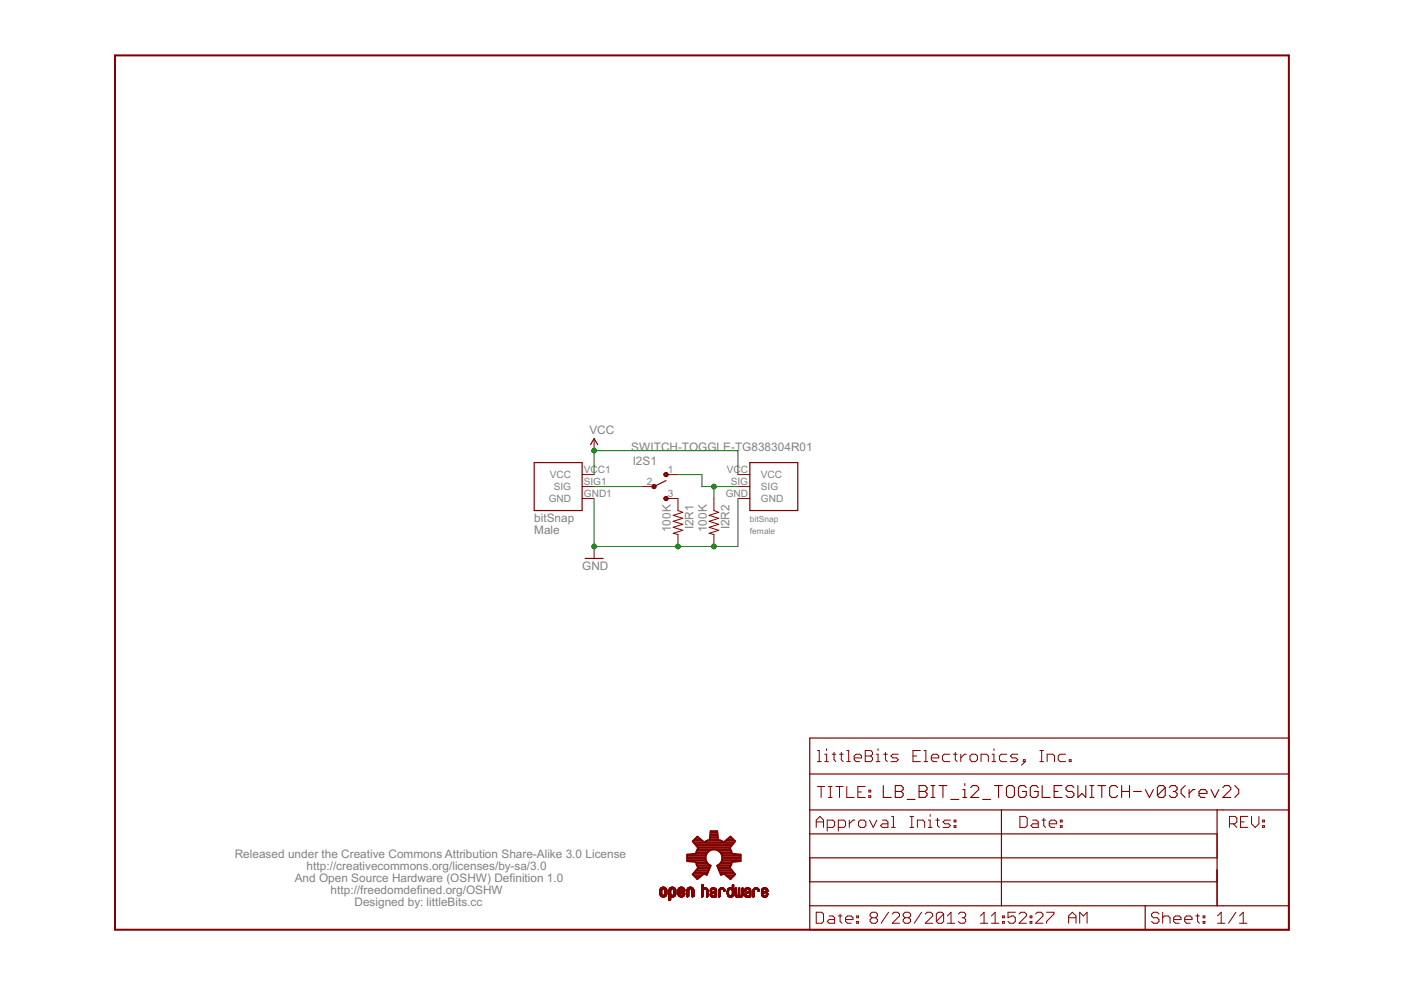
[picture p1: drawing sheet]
<svg xmlns="http://www.w3.org/2000/svg" width="297mm" height="210mm" viewBox="0 0 297 210" stroke-linecap="round" stroke-linejoin="round" font-family="sans-serif">
<g fill="none" stroke="#800000" stroke-width=".21">
<path d="M126 93v2.5M123.4 105.7h2.6M123.4 100.6h2.6M123.4 103.2h2.6M126 115.9v2.5M136.1 103.2h2.6M141.2 105.7h2.5v2.5l1.1 .4-2.1 .7 2.1 .6-2.1 .6 2.1 .7-2.1 .6 2.1 .6-2.1 .7 1 .2v2.6M141.2 100.6h2.5M151.4 105.7v2.5l1 .4-2.1 .7 2.1 .6-2.1 .6 2.1 .7-2.1 .6 2.1 .6-2.1 .7 1.1 .2v2.6M156.4 105.7h2.6M156.4 100.6h2.6M156.4 103.2h2.6"/>
<path d="M173.3 159.1h.4v2.4M174.9 159.9h.4v1.6M175.3 158.7v.4M176.4 159.9h.8M176.8 159.5v1.6l.4 .4M178 159.9h.8M178.4 159.5v1.6l.4 .4M179.5 159.1h.4v2.4M183.5 159.1h1.1l.4 .4v.4l-.4 .4 .4 .4v.4l-.4 .4h-1.1zM185.8 159.9h.4v1.6M186.2 158.7v.4M187.3 159.9h.8"/>
<path d="M187.7 159.5v1.6l.4 .4M190.5 159.9h-1.2l-.4 .4 .4 .4h.8l.4 .4-.4 .4h-1.2M195.1 159.1h-1.5v2.4h1.5M195.9 159.1h.4v2.4M201.4 159.9h-1.2l-.4 .4v.8l.4 .4h1.2M202.1 159.9h.8M202.5 159.5v1.6l.4 .4M203.7 159.9v1.6M204.9 159.9h-.4l-.8 .8M210.3 159.9h.4v1.6M210.7 158.7v.4M213.4 159.9h-1.1l-.4 .4v.8l.4 .4h1.1"/>
<path d="M215.8 159.9h-1.2l-.4 .4 .4 .4h.8l.4 .4-.4 .4h-1.2M220.5 159.1h.8M220.9 159.1v2.4M225.9 159.9h-1.2l-.3 .4v.8l.3 .4h1.2M173.1 175.4v-1.5l.7-.8 .8 .8v1.5M173.1 174.3h1.5M173.3 166.8h1.6M173.3 161.5h.8M174.1 166.8v2.3M174.9 161.5h.7M175.4 175.4h1.2l.4-.4v-.7l-.4-.4h-1.2v2.3M175.6 166.8h.8"/>
<path d="M175.6 169.1h.8M176 166.8v2.3M177.2 166.8h1.6M177.7 175.4h1.2l.4-.4v-.7l-.4-.4h-1.2v2.3M178 166.8v2.3M179.5 166.8v2.3h1.6M179.5 161.5h.8M180.1 173.9v1.5M181.1 160.7h1.6v-.4l-.4-.4h-.8l-.4 .4v.8l.4 .4h.8M181.3 173.9h-.5l-.7 .8M181.9 167.9h.8M182 174.3l.4-.4h.8l.4 .4v.7l-.4 .4h-.8l-.4-.4z"/>
<path d="M183.5 166.8h-1.6v2.3h1.6M183.5 160.3h1.1M184.2 168.7h.4v.4h-.4zM184.2 167.5h.4v.4h-.4zM184.4 173.9l.7 1.5 .8-1.5M185.8 161.5h.8M187.1 173.9h.8l.4 .4v1.1h-1.2l-.4-.4 .4-.3h1.2M189 173.1h.4v2.3M189 175.4h.8M192.9 173.1h.8M192.9 175.4h.8M193.3 173.1v2.3"/>
<path d="M193.6 160.3h.8M194.5 175.4v-1.5h1.2l.3 .4v1.1M195.9 161.5h.8M196.8 175.4h.8M196.8 173.9h.4v1.5M197.2 172.7v.4M197.5 160.7h1.5v-.4l-.4-.4h-.7l-.4 .4v.8l.4 .4h.7M198.4 173.9h.8M198.8 173.5v1.5l.4 .4M201.5 173.9h-1.2l-.4 .4 .4 .4h.8l.4 .3-.4 .4h-1.2M202.3 175h.4v.4h-.4zM202.3 173.9h.4v.4h-.4z"/>
<path d="M205.7 160.3l.4-.4h.7l.4 .4v.8l-.4 .4h-.7l-.4-.4zM208 161.5v-1.6h1.2l.3 .4v1.2M210.3 161.5h.8M216.2 173.1h1.2l.4 .4v1.5l-.4 .4h-1.2zM217 161.1h.4v.4h-.4zM217.4 161.5l-.8 .7M218.9 173.9h.8l.4 .4v1.1h-1.2l-.3-.4 .3-.3h1.2M220.5 161.5h.8M220.9 173.9h.8M221.3 173.5v1.5l.4 .4M222 161.5v-1.6h1.2l.4 .4v1.2M222.5 174.7h1.5v-.4l-.4-.4h-.7l-.4 .4v.7l.4 .4h.7"/>
<path d="M224.8 175h.4v.4h-.4zM224.8 173.9h.4v.4h-.4zM226.7 161.1h.4v.4h-.4zM260.7 174.7h1.2l.3-.4v-.8l-.3-.4h-1.2v2.3M261.5 174.7l.7 .7M263 174.3h.8M264.6 173.1h-1.6v2.3h1.6M265.3 173.1v1.6l.8 .7 .8-.7v-1.6M267.7 175h.4v.4h-.4zM267.7 173.9h.4v.4h-.4zM139.9 189.6h.4M139.9 189.5l.4 .1"/>
<path d="M139.9 189.5h.4M139.9 189.4h.4M139.9 189.3h.4M139.9 189.2h.4M139.9 189.1h.4M139.9 189h.4M139.9 188.9h.4M139.9 188.8h.4M139.9 188.7h.4M139.9 189.7h.5M139.9 189.6l.5 .1M139.9 188.6h.4"/>
<path d="M140 189.7l.5 .1M140 189.8h1.3M140 188.4h1.3M140.1 188.3h1.1M140.1 189.9h1.1M140.1 190h1.1M140.2 190.1h.9M140.2 188.2h.9M140.2 188.2h.8M140.3 190.1h.7M140.3 188.7h-.4M140.4 190.2h.5"/>
<path d="M140.4 188.1h.5M140.4 188.6h-.5M140.5 188.5l-.5 .1M140.5 188.1h.3M140.8 188.5l.6 .1M140.9 189.7h.5M140.9 188.6h.5M140.9 188.7h.5M141 189.5h.4M141 189.4h.4M141 189.3h.4M141 189.2h.4"/>
<path d="M141 189.1h.4M141 189h.4M141 188.9h.4M141 188.8h.4M141 188.7h.4M141.2 189.9h-1.2M141.3 189.8l-1.3 .1M141.3 188.5h-1.3M141.4 189.7l-.6 .1M141.4 189.6h-.5M141.8 190.7h.4M141.8 190.6h.4"/>
<path d="M141.8 190.5h.4M141.8 190.4h.4M141.8 190.3h.4M141.8 190.2h.4M141.8 189.8h1.4M141.8 189.7l.6 .1M141.8 189.7h.5M141.8 189.6l.5 .1M141.8 189.6h.4M141.8 189.5h.4M141.8 189.4h.4M141.8 189.3h.4"/>
<path d="M141.8 189.2h.4M141.8 189.1h.4M141.8 189h.4M141.8 188.9h.4M141.8 188.8h.4M141.8 188.7h.4M141.9 190.9h.1M141.9 188.4h1.3M142 188.3h1.1M142 190.9h-.2M142.1 188.2h.9M142.2 188.2h.7"/>
<path d="M142.2 190.8h-.4M142.2 188.7h-.4M142.3 188.6l-.5 .1M142.3 188.6h-.5M142.3 188.1h.5M142.4 188.5l-.5 .1M142.4 188.1h.3M142.7 188.5h.5M142.8 190.2h-1M142.8 189.7h.5M142.8 188.6h.5M142.8 188.6l.5 .1"/>
<path d="M142.9 189.6h.4M142.9 188.7h.4M142.9 189.5h.4M142.9 189.4h.4M142.9 189.3h.4M142.9 189.2h.4M142.9 189.1h.4M142.9 189h.4M142.9 188.9h.4M142.9 188.8h.4M142.9 190.1h-1.1M143 190.1h-1.2"/>
<path d="M143.1 190h-1.3M143.1 189.9l-1.3 .1M143.2 189.9h-1.4M143.2 189.8l-1.4 .1M143.2 188.5h-1.3M143.2 189.8h-.5M143.3 189.6l-.5 .1M143.7 189.6l.5 .1M143.7 189.6h.4M143.7 189.5h.4M143.7 189h1.5M143.7 189h.4"/>
<path d="M143.7 188.9h.4M143.7 188.8h.4M143.7 188.7h.4M143.7 188.7h.5M143.8 189.7l.5 .1M143.8 189.7h.4M143.8 189.8h1.3M143.8 188.4h1.3M143.9 189.9h1.2M143.9 189.9h1.1M143.9 188.3h1.1M144 190h1"/>
<path d="M144 190.1h.9M144 188.2h.9M144.1 190.1h.7M144.1 188.2h.8M144.1 188.8h-.4M144.2 189.5h-.5M144.2 190.2h.5M144.2 188.1h.5M144.2 188.6h-.4M144.3 189.4l-.6 .1M144.3 188.5l-.5 .1M144.3 189h.9"/>
<path d="M144.3 188.1h.3M144.4 188.9h.8M144.4 189.4h-.7M144.5 189.3l-.8 .1M144.5 188.9h.7M144.6 189.3h-.9M144.6 188.8h.6M144.6 188.5h.6M144.7 188.6h.5M144.7 189.7h.5M144.8 188.8h.4M144.8 188.7h.4"/>
<path d="M144.8 189.6h.4M144.8 189.2l-1.1 .1M144.8 189.5h.4M144.8 189.4h.4M144.9 189.4h.3M144.9 189.2h-1.2M145 189.1h-1.3M145.1 189.3h.1M145.1 189.1h-1.4M145.1 188.5h-1.3M145.2 189.7l-.6 .1M145.6 190.1h.3"/>
<path d="M145.6 190h.4M145.6 189.9h.4M145.6 189.8h.4M145.6 189.7h.4M145.6 189.6h.4M145.6 189.5h.4M145.6 189.4h.4M145.6 189.3h.4M145.6 189.2h.4M145.6 189.1h.4M145.6 189h.4M145.6 188.9h.4"/>
<path d="M145.6 188.8h.4M145.6 188.7h.4M145.7 190.2h.1M145.7 188.4h1.3M145.8 188.4h1.2M145.8 188.3h1.2M145.8 188.3h1.1M145.9 188.2h1M146 188.2h.8M146 190.1h-.4M146.1 188.7h-.5M146.1 188.6l-.4 .1"/>
<path d="M146.1 188.1h.5M146.1 188.6h-.4M146.2 188.5l-.5 .1M146.2 188.1h.3M146.6 188.5h.5M146.6 188.6h.5M146.7 188.6l.4 .1M146.7 190.1h.3M146.7 190h.4M146.7 189.9h.4M146.7 189.8h.4M146.7 189.7h.4"/>
<path d="M146.7 189.6h.4M146.7 189.5h.4M146.7 189.4h.4M146.7 189.3h.4M146.7 189.2h.4M146.7 189.1h.4M146.7 189h.4M146.7 188.9h.4M146.7 188.8h.4M146.7 188.7h.4M146.9 190.2h-.2M147 188.5h-1.3"/>
<path d="M147.1 190.1h-.4M148.8 187.7h.3M148.8 190.1h.3M148.8 190h.3M148.8 189.9h.3M148.8 189.8h.3M148.8 189.7h.3M148.8 189.6h.3M148.8 189.5h.3M148.8 189.4h.3M148.8 189.3h.3M148.8 189.2h.3"/>
<path d="M148.8 189.1h.3M148.8 189h.3M148.8 188.9h.3M148.8 188.8h.3M148.8 188.7h.3M148.8 188.4h1.2M148.8 188.4h1.1M148.8 188.3h1M148.8 188.2h.3M148.8 188.1h.3M148.8 188h.3M148.8 187.9h.3"/>
<path d="M148.8 187.8h.3M148.8 187.6h.3M148.9 190.2h-.1M149 187.5h.1M149 190.1h-.2M149.1 188.7h-.3M149.2 188.6l-.4 .1M149.2 188.6h-.4M149.2 188.2h.5M149.4 188.5l-.6 .1M149.5 188.5l.5 .1M149.7 188.6h.4"/>
<path d="M149.8 188.7h.3M149.8 188.8h.3M149.8 190.1h.3M149.8 190h.3M149.8 189.9h.3M149.8 189.8h.3M149.8 189.7h.3M149.8 189.6h.3M149.8 189.5h.3M149.8 189.4h.3M149.8 189.3h.3M149.8 189.2h.3"/>
<path d="M149.8 189.1h.3M149.8 189h.3M149.8 188.9h.3M149.9 190.2h.1M150 188.5h-1.2M150 190.2h-.2M150.1 190.1h-.3M150.6 189.8l.4 .1M150.6 189.8h.3M150.6 189.7l.3 .1M150.6 189.7h.3M150.6 189.6h.3"/>
<path d="M150.6 189h.1M150.6 188.8h.3M150.6 189.9h.5M150.6 188.7h.4M150.6 189.9h.8M150.7 190h.7M150.7 190.1h.8M150.7 188.5h1.1M150.8 190.1h.7M150.8 188.4h1M150.8 188.4h.9M150.8 189.3h1.1"/>
<path d="M150.8 189h-.2M150.9 190.2h.6M150.9 188.9h-.3M150.9 188.3h.8M150.9 189.6l-.3 .1M150.9 188.7l-.3 .1M150.9 188.7h-.3M150.9 188.3h.7M151 189.5l-.4 .1M151 190.2h.4M151 189.2h.9M151 188.6h-.4"/>
<path d="M151 188.2h.5M151 189.5h-.4M151.1 189.1h.8M151.2 190.2h.1M151.2 188.5l-.5 .1M151.2 189.4l-.6 .1M151.2 189.9h.2M151.2 189.1h.7M151.3 189.4h-.6M151.3 189h.6M151.3 188.5h.5M151.4 189.3l-.7 .1"/>
<path d="M151.5 188.6h.4M151.5 189h.4M151.5 189.3h-.7M151.5 188.6l.4 .1M151.6 188.9h.3M151.6 188.7h.3M151.6 189.3h.3M151.6 188.8h.3M151.6 190.1h.3M151.6 190h.3M151.6 189.9h.3M151.6 189.8h.3"/>
<path d="M151.6 189.7h.3M151.6 189.6h.3M151.6 189.5h.3M151.6 189.4h.3M151.8 190.2h-.2M151.9 190.1h-.3M152.4 190.1h.3M152.4 190h.3M152.4 189.9h.3M152.4 189.8h.3M152.4 189.7h.3M152.4 189.6h.3"/>
<path d="M152.4 189.5h.3M152.4 189.4h.3M152.4 189.3h.3M152.4 189.2h.3M152.4 189.1h.3M152.4 189h.3M152.4 188.9h.3M152.4 188.8h.3M152.4 188.7h.3M152.4 190.2h.1M152.5 188.4h1.1M152.6 190.2h-.2"/>
<path d="M152.6 188.4h1M152.7 190.1h-.3M152.7 188.3h.8M152.7 188.3h.7M152.7 188.7h-.3M152.8 188.6l-.4 .1M152.8 188.2h.5M152.8 188.6h-.4M153 188.5l-.5 .1M153.2 188.5h.4M153.3 188.6h.4M153.4 188.6h.3"/>
<path d="M153.4 188.7h.3M153.4 188.8h.4M153.5 188.9h.2M153.5 188.8h.3M153.5 189h.1M153.6 188.5h-1.1M154.2 189.5h.3M154.2 189.4h.3M154.2 189.3h.3M154.2 189.2h.3M154.2 189.1h.3M154.2 189h.3"/>
<path d="M154.2 188.9h.3M154.2 189.6l.3 .1M154.2 189.6h.3M154.2 188.8h.3M154.2 189.7l.4 .1M154.2 189.7h.3M154.2 189.8h.4M154.2 188.6h.4M154.3 189.8l.4 .1M154.3 189.9h.5M154.3 189.9h1.1M154.3 190h1.1"/>
<path d="M154.3 188.4h1.3M154.4 190.1h1M154.4 188.4h1.2M154.5 190.1h.8M154.5 188.3h1.1M154.5 188.8h-.3M154.5 188.7l-.3 .1M154.5 190.2h.7M154.6 188.7h-.4M154.6 188.2h.5M154.7 190.2h.4M154.7 188.6h-.4"/>
<path d="M154.8 188.5l-.5 .1M154.8 190.2h.1M154.9 190.2h.1M155 188.5h.6M155 189.9h.5M155.1 189.9h.4M155.1 188.6h.5M155.2 188.6h.4M155.2 189.8h.3M155.2 188.7h.4M155.2 189.7h.4M155.3 189.6h.3"/>
<path d="M155.3 189.5h.3M155.3 189.4h.3M155.3 189.3h.3M155.3 189.2h.3M155.3 189.1h.3M155.3 189h.3M155.3 188.9h.3M155.3 188.8h.3M155.3 188.2h.3M155.3 188.1h.3M155.3 188h.3M155.3 187.9h.3"/>
<path d="M155.3 187.8h.3M155.3 187.7h.3M155.3 187.6h.3M155.5 187.5h.1M155.5 189.8h-.3M155.6 188.5h-1.3M155.9 189.8l.3 .1M155.9 189.8h.3M155.9 189.7l.3 .1M155.9 189.7h.2M155.9 189.6h.2M155.9 189.5h.2"/>
<path d="M155.9 189.4h.2M155.9 189.3h.2M155.9 189.2h.2M155.9 189.1h.2M155.9 189h.2M155.9 188.9h.2M155.9 188.8h.2M155.9 188.7h.2M155.9 188.6h.2M155.9 188.5h.2M155.9 188.4h.2M155.9 188.3h.2"/>
<path d="M155.9 189.9h1.6M155.9 189.9h.4M155.9 190h1.6M155.9 190.1h1.5M156 190.1h1.4M156 188.2h.1M156.1 190.2h.5M156.2 190.2h.3M156.4 190.2h.1M156.4 189.9h.6M156.5 189.9h.4M156.5 189.8h.4"/>
<path d="M156.5 189.7l.4 .1M156.5 189.7h.3M156.5 189.6h.3M156.5 189.5h.3M156.5 189.4h.3M156.5 189.3h.3M156.5 189.2h.3M156.5 189.1h.3M156.5 189h.3M156.5 188.9h.3M156.5 188.8h.3M156.5 188.7h.3"/>
<path d="M156.5 188.6h.3M156.5 188.5h.3M156.5 188.4h.3M156.6 188.3h.2M156.8 190.2h.5M156.8 188.2h.1M156.9 190.2h.3M157.1 189.9h.4M157.2 189.9h.3M157.2 189.8h.3M157.2 189.7h.3M157.3 189.6h.2"/>
<path d="M157.3 189.5h.2M157.3 189.4h.2M157.3 189.3h.2M157.3 189.2h.2M157.3 189.1h.2M157.3 189h.2M157.3 188.9h.2M157.3 188.8h.2M157.3 188.7h.2M157.3 188.6h.2M157.3 188.5h.2M157.3 188.4h.2"/>
<path d="M157.3 188.3h.2M157.4 188.2h.1M157.8 189.8l.4 .1M157.8 189.8h.4M157.8 189.7h.3M157.8 189.6h.3M157.8 189h.1M157.8 188.7h.3M157.9 189.9h.4M157.9 189.9l.8 .1M157.9 190h.8M158 190.1h.7"/>
<path d="M158 188.5h1.1M158 188.4h1M158 189h-.2M158.1 188.9h-.3M158.1 188.3h.8M158.1 190.2h.6M158.1 188.8l-.3 .1M158.1 188.8h-.3M158.2 188.3h.7M158.2 188.7h-.4M158.2 189.5l-.4 .1M158.2 189.2h1"/>
<path d="M158.2 188.6l-.3 .1M158.2 190.2h.4M158.3 189.5h-.5M158.3 188.6h-.4M158.3 188.2h.4M158.3 189.1h.9M158.4 188.5l-.5 .1M158.4 189.4l-.5 .1M158.5 189.9h.1M158.5 189.1h.7M158.6 189.4h-.7M158.6 188.5l.5 .1"/>
<path d="M158.6 189h.6M158.7 189.3l-.8 .1M158.7 188.6h.4M158.7 189h.5M158.8 189.3h-.8M158.8 188.6h.4M158.8 188.9h.4M158.8 188.7h.4M158.9 188.7h.3M158.9 190h.3M158.9 189.9h.3M158.9 189.8h.3"/>
<path d="M158.9 189.7h.3M158.9 189.6h.3M158.9 189.5h.3M158.9 189.4h.3M158.9 189.3h.3M158.9 188.8h.3M158.9 190.2h.1M159.1 190.2h-.2M159.2 190.1h-.3M159.2 189.2l-1.1 .1M159.6 190.1h.3M159.6 190h.3"/>
<path d="M159.6 189.9h.3M159.6 189.8h.3M159.6 189.7h.3M159.6 189.6h.3M159.6 189.5h.3M159.6 189.4h.3M159.6 189.3h.3M159.6 189.2h.3M159.6 189.1h.3M159.6 189h.3M159.6 188.9h.3M159.6 188.8h.3"/>
<path d="M159.7 188.7h.3M159.7 190.2h.1M159.8 190.2h-.2M159.8 188.4h1M159.9 190.1h-.3M159.9 188.3h.8M159.9 188.8h-.3M160 188.3h.7M160 188.6l-.3 .1M160.1 188.2h.4M160.1 188.6h-.4M160.2 188.5l-.5 .1"/>
<path d="M160.4 188.5h.5M160.5 188.6h.4M160.6 188.6h.4M160.6 188.7h.4M160.7 188.8h.3M160.7 188.7h.3M160.7 189h.2M160.9 188.5h-1.2M161 188.9h-.3M161.4 189.7h.4M161.4 189.6h.4M161.4 189.2h1.2"/>
<path d="M161.4 189.1h.4M161.4 189h.4M161.4 188.9h.4M161.4 188.8h.4M161.5 189.7l.3 .1M161.5 188.7h.3M161.5 189.8h.3M161.5 189.8l.4 .1M161.5 189.9h.5M161.6 189.9h1.1M161.6 188.5h1.1M161.6 190h1"/>
<path d="M161.6 190.1h1M161.6 188.4h1M161.7 190.1h.8M161.7 188.3h.8M161.8 189.5l-.4 .1M161.8 188.3h.7M161.8 190.2h.7M161.8 188.6l-.3 .1M161.9 189.5h-.5M161.9 188.2h.4M161.9 188.6h-.4M161.9 190.2h.4"/>
<path d="M162 189.4l-.6 .1M162 188.5l-.5 .1M162.1 190.2h.1M162.1 189.4h-.7M162.2 188.5l.5 .1M162.2 189.9h.5M162.3 189.3l-.9 .1M162.3 189h.5M162.3 189.3h-.9M162.3 188.6h.5M162.4 188.9h.4M162.4 189.8h.4"/>
<path d="M162.4 188.6h.4M162.5 188.7h.3M162.5 189.7h.3M162.5 188.9h.3M162.5 188.8h.3M162.5 189.6h.3M162.5 189.2l-1.1 .1M162.5 189.5h.3M162.6 189.5h.2M162.7 189.5h.1M162.7 189.9h-.4M162.8 189.1h-.9"/>
<path d="M162.8 189.7l-.3 .1M162.8 189.1h-.7M162.8 189h-.6M173.1 193.4h1.1l.4 .4v1.6l-.4 .3h-1.1zM175.8 194.2h.8l.4 .4v1.1h-1.2l-.4-.3 .4-.4h1.2M177.7 194.2h.8M178.1 193.8v1.6l.4 .3M179.3 195h1.5v-.4l-.3-.4h-.8l-.4 .4v.8l.4 .3h.8M181.6 195.4h.4v.3h-.4zM181.6 194.2h.4v.4h-.4zM184.9 194.6l-.4 .4v.4l.4 .3h.8l.3-.3v-.4l-.3-.4M184.9 194.6l-.4-.4v-.4l.4-.4h.8l.3 .4v.4l-.3 .4"/>
<path d="M184.9 194.6h.8M188.4 193.4l-1.6 2.3M189.2 193.8l.3-.4h.8l.4 .4v.4l-1.5 1.5h1.5M191.9 194.6l-.4 .4v.4l.4 .3h.8l.4-.3v-.4l-.4-.4M191.9 194.6l-.4-.4v-.4l.4-.4h.8l.4 .4v.4l-.4 .4M191.9 194.6h.8M195.4 193.4l-1.6 2.3M196.2 193.8l.4-.4h.7l.4 .4v.4l-1.5 1.5h1.5M200.1 193.8v1.6l-.4 .3h-.8l-.4-.3M200.1 193.8l-.4-.4h-.8l-.4 .4v1.6M200.1 193.8l-1.6 1.6M200.9 195.7h1.5"/>
<path d="M200.9 194.2l.7-.8v2.3M203.2 193.8l.4-.4h.8l.3 .4v.4l-.3 .4M204 194.6h.4M204.4 194.6l.3 .4v.4l-.3 .3h-.8l-.4-.3M207.9 195.7h1.5M207.9 194.2l.7-.8v2.3M210.2 195.7h1.6M210.2 194.2l.8-.8v2.3M212.6 195.4h.3v.3h-.3zM212.6 194.2h.3v.4h-.3zM215.3 193.4h-1.6v1.2l.8-.4h.4l.4 .4v.8l-.4 .3h-.8l-.4-.3M216 193.8l.5-.4h.7l.4 .4v.4l-1.6 1.5h1.6"/>
<path d="M218.4 195.4h.4v.3h-.4zM218.4 194.2h.4v.4h-.4zM219.6 193.8l.3-.4h.8l.4 .4v.4l-1.5 1.5h1.5M221.9 193.4h1.6v.4l-1.6 1.6v.3M226.6 194.6h1.5M226.6 195.7v-1.5l.8-.8 .7 .8v1.5M228.9 195.7v-2.3l.8 .8 .8-.8v2.3M245.7 193.8l-.4-.4h-.7l-.4 .4v.4l.4 .4h.7l.4 .4v.4l-.4 .3h-.7l-.4-.3M246.5 194.6l.4-.4h.8l.4 .4v1.1M246.5 193.4v2.3M248.8 195h1.6v-.4l-.4-.4h-.8l-.4 .4v.8l.4 .3h.8M251.2 195h1.5v-.4l-.4-.4h-.7l-.4 .4v.8l.4 .3h.7"/>
<path d="M253.5 194.2h.8M253.9 193.8v1.6l.4 .3M255.1 195.4h.4v.3h-.4zM255.1 194.2h.4v.4h-.4zM258.1 195.7h1.6M258.1 194.2l.8-.8v2.3M262 193.4l-1.5 2.3M262.8 195.7h1.6M262.8 194.2l.8-.8v2.3"/>
</g>
<g fill="none" stroke="#800000" stroke-width=".25">
<path d="M113.3 98.1h10.1v10.1h-10.1zM125.2 94.3l.8-1.3 .7 1.3M159 98.1h10.1v10.1h-10.1zM124.1 118.4h3.8M141.2 101.9l-2.5 1.3M171.7 156.5h101.6v40.6h-101.6zM171.7 171.7h101.6M171.7 164.1h101.6M171.7 176.8h86.3M212.3 171.7v20.3M258 171.7v20.3M171.7 192h101.6"/>
<path d="M171.7 181.9h86.3M171.7 187h86.3M242.8 192v5.1"/>
</g>
<g fill="#800000" stroke="#800000" stroke-width=".21">
<path d="M140.9 100.3a.46 .46 0 0 1 .7 .2 .46 .46 0 0 1-.3 .6 .46 .46 0 0 1-.6-.5h.2a.26 .26 0 0 1 .4-.2 .26 .26 0 0 1 .1 .4 .26 .26 0 0 1-.4-.1l-.3-.1z" fill-rule="evenodd"/>
<path d="M140.9 105.3a.46 .46 0 0 1 .7 .2 .46 .46 0 0 1-.3 .7 .46 .46 0 0 1-.6-.5h.2a.26 .26 0 0 1 .4-.2 .26 .26 0 0 1 .1 .4 .26 .26 0 0 1-.4-.1l-.3-.1z" fill-rule="evenodd"/>
<path d="M138.4 102.8a.46 .46 0 0 1 .7 .2 .46 .46 0 0 1-.3 .6 .46 .46 0 0 1-.6-.4h.2a.26 .26 0 0 1 .4-.3 .26 .26 0 0 1 0 .4 .26 .26 0 0 1-.4 0l-.2-.1z" fill-rule="evenodd"/>
</g>
<path d="M24.4 11.7h248.9v185.4h-248.9z" fill="none" stroke="#800000" stroke-width=".42"/>
<g fill="none" stroke="#800000" stroke-width=".23">
<path d="M187.3 166.6v2.5h1.7M189.8 166.6h1.3l.4 .4v.4l-.4 .4 .4 .4v.5l-.4 .4h-1.3zM189.8 167.8h1.3M192.3 169.5h1.7M194.9 166.6h1.2l.5 .4v.4l-.5 .4 .5 .4v.5l-.5 .4h-1.2zM194.9 167.8h1.2M197.4 169.1h.8M197.4 166.6h.8M197.8 166.6v2.5M199.1 166.6h1.6M199.9 166.6v2.5M201.6 169.5h1.7"/>
<path d="M204.1 169.1h.9M204.1 167.4h.5v1.7M204.6 166.1v.5M205.8 167l.4-.4h.9l.4 .4v.4l-1.7 1.7h1.7M208.3 169.5h1.7M210.9 166.6h1.6M211.7 166.6v2.5M213.4 167l.4-.4h.9l.4 .4v1.7l-.4 .4h-.9l-.4-.4zM217.6 167l-.4-.4h-.9l-.4 .4v1.7l.4 .4h.9l.4-.4v-.9h-.9M220.1 167l-.4-.4h-.8l-.5 .4v1.7l.5 .4h.8l.4-.4v-.9h-.8M221 166.6v2.5h1.7M223.5 167.8h.8"/>
<path d="M225.2 166.6h-1.7v2.5h1.7M227.7 167l-.4-.4h-.9l-.4 .4v.4l.4 .4h.9l.4 .4v.5l-.4 .4h-.9l-.4-.4M228.5 166.6v2.5l.9-.9 .8 .9v-2.5M231.1 169.1h.8M231.1 166.6h.8M231.5 166.6v2.5M232.7 166.6h1.7M233.6 166.6v2.5M237 167l-.5-.4h-.8l-.4 .4v1.7l.4 .4h.8l.5-.4M237.8 167.8h1.7M237.8 166.6v2.5M239.5 166.6v2.5"/>
<path d="M240.3 167.8h1.7M242.8 167.4l.9 1.7 .8-1.7M247.1 167v1.7l-.5 .4h-.8l-.4-.4M247.1 167l-.5-.4h-.8l-.4 .4v1.7M247.1 167l-1.7 1.7M247.9 167l.4-.4h.9l.4 .4v.4l-.4 .4M248.8 167.8h.4M249.2 167.8l.4 .4v.5l-.4 .4h-.9l-.4-.4M251.3 166.6l-.9 .8v.8l.9 .9M252.1 167.4v1.7M253.4 167.4h-.5l-.8 .8M254.2 168.2h1.7v-.4l-.4-.4h-.9l-.4 .4v.9l.4 .4h.9"/>
<path d="M256.8 167.4l.8 1.7 .8-1.7M259.3 167l.4-.4h.8l.4 .4v.4l-1.6 1.7h1.6M261.8 166.6l.8 .8v.8l-.8 .9"/>
</g>
<g fill="none" stroke="#800000" stroke-width=".38">
<path d="M147 178.3h1.9M147.1 178.6h8.6M147.3 177.9h1.2M147.3 179h8.1M147.6 179.3h7.5M147.7 177.6h.4M147.9 179.7h6.9M149.9 178.3h3M150.5 177.9h1.7M150.5 177.6h1.7M150.6 177.2h1.6M150.6 176.9h1.5"/>
<path d="M150.6 176.5h1.5M153.8 178.3h2M154.2 177.9h1.2M154.7 177.6h.4M145.7 182.5h4M145.7 182.1h3.9M145.7 181.8h3.9M145.7 181.4h3.9M147 181.1h2.8M147 185.3h2.2M147.1 185.6h1.7M147.3 184.9h2.8"/>
<path d="M147.4 185.9h1M147.6 184.6h2.7M147.6 182.8h2.2M147.6 180.7h2.4M147.7 183.2h2.4M147.7 180.4h2.8M147.8 186.3h.2M147.8 183.5h2.8M147.8 184.2h2.6M147.9 180h6.9M148 183.9h2.6M149.4 185.3h.6"/>
<path d="M149.8 181a1.8 1.8 0 0 0 .9 2.5l-.8 2-.6-.3-1.5 1.2-.9-1 1.1-1.4-.5-1.2-1.8-.2v-1.4l1.8-.2 .5-1.2-1.1-1.4 .9-1 1.5 1.2 1.2-.5 .2-1.9h1.4l.2 1.9 1.2 .5 1.4-1.2 1 1-1.2 1.4 .5 1.2 1.8 .2v1.4l-1.8 .2-.5 1.2 1.2 1.4-1 1-1.4-1.2-.6 .3-.9-2a1.76 1.76 0 0 0 1-2.4M149.8 181a1.79 1.79 0 0 1 3.2 .1M152.1 183.5h2.8M152.2 183.9h2.6M152.3 180.4h2.7M152.3 184.2h2.6M152.5 184.6h2.7M152.6 184.9h2.9M152.6 183.2h2.5M152.7 180.7h2.4M152.8 185.3h.6M152.9 182.8h2.3"/>
<path d="M153 181.1h2.8M153.1 182.5h3.9M153.1 181.4h3.9M153.1 182.1h3.9M153.1 181.8h3.9M153.5 185.3h2.2M153.9 185.6h1.8M154.3 185.9h1M154.8 186.3h.2"/>
</g>
<path d="M126 103.2h10.1M126 100.6v-5.1h30.4v5.1M126 105.7v10.2h30.4v-10.2M143.7 100.6h5.1v2.6h7.6M151.4 103.2v2.5" fill="none" stroke="#008000" stroke-width=".21"/>
<g fill="#008000" stroke="#008000" stroke-width=".21">
<circle cx="151.4" cy="103.2" r=".51"/>
<circle cx="126" cy="95.5" r=".51"/>
<circle cx="151.4" cy="115.9" r=".51"/>
<circle cx="143.7" cy="115.9" r=".51"/>
<circle cx="126" cy="115.9" r=".51"/>
</g>
<g font-size="2.8" fill="#808080">
<text x="125" y="92">VCC</text>
<text x="133.8" y="95.5">SWITCH-TOGGLE-TG838304R01</text>
<text x="134.1" y="98.6">I2S1</text>
<text x="113.3" y="110.8">bitSnap</text>
<text x="113.3" y="113.3">Male</text>
<text x="142.2" y="112.8" transform="rotate(-90 142.2 112.8)">100K</text>
<text x="147" y="112.3" transform="rotate(-90 147 112.3)">I2R1</text>
<text x="149.8" y="112.8" transform="rotate(-90 149.8 112.8)">100K</text>
<text x="154.6" y="112.3" transform="rotate(-90 154.6 112.3)">I2R2</text>
<text x="123.4" y="120.9">GND</text>
<text x="49.8" y="181.9">Released under the Creative Commons Attribution Share-Alike 3.0 License</text>
<text x="65" y="184.4">http://creativecommons.org/licenses/by-sa/3.0</text>
<text x="62.5" y="187">And Open Source Hardware (OSHW) Definition 1.0</text>
<text x="70.1" y="189.5">http://freedomdefined.org/OSHW</text>
<text x="75.2" y="192">Designed by: littleBits.cc</text>
</g>
<g font-size="2.4" fill="#808080">
<text x="116.6" y="101.4">VCC</text>
<text x="123.8" y="100.3">VCC1</text>
<text x="141.6" y="100.3">1</text>
<text x="154.1" y="100.3">VC</text>
<text x="157.1" y="100.3">C</text>
<text x="161.3" y="101.4">VCC</text>
<text x="116.3" y="106.5">GND</text>
<text x="117.4" y="103.9">SIG</text>
<text x="123.8" y="102.8">SIG1</text>
<text x="123.8" y="105.3">GND1</text>
<text x="137.1" y="102.8">2</text>
<text x="141.6" y="105.3">3</text>
<text x="153.9" y="105.3">GND</text>
<text x="154.9" y="102.8">SIG</text>
<text x="161.3" y="103.9">SIG</text>
<text x="161.3" y="106.5">GND</text>
</g>
<g font-size="2" fill="#808080">
<text x="159" y="110.8">bitSnap</text>
<text x="159" y="113.3">female</text>
</g>
</svg>
